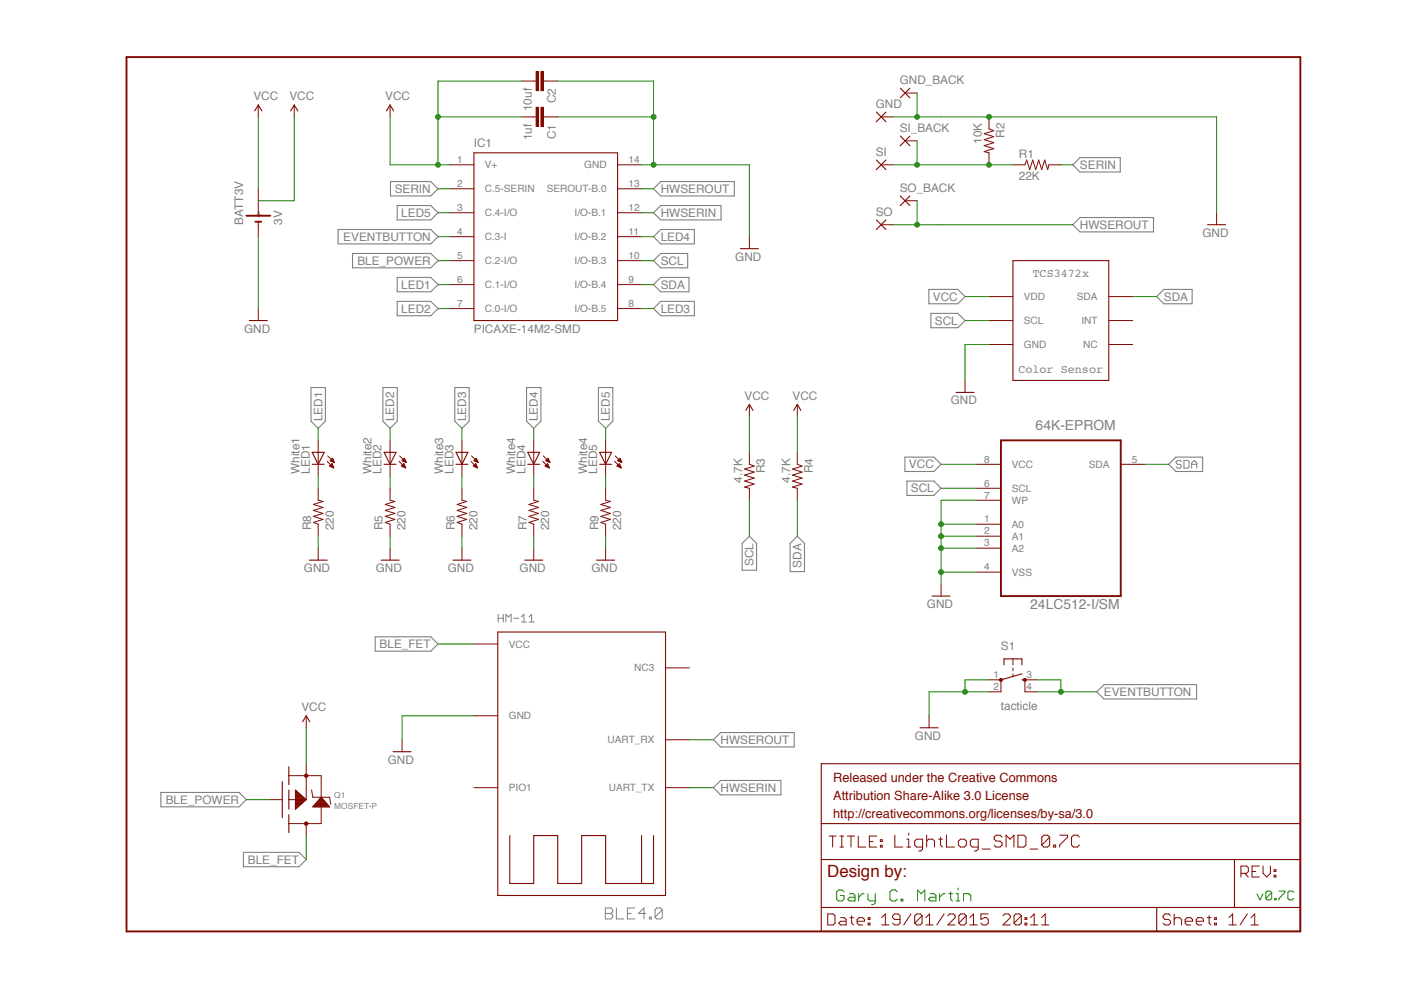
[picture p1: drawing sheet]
<svg xmlns="http://www.w3.org/2000/svg" width="297mm" height="210mm" viewBox="0 0 297 210" stroke-linecap="round" stroke-linejoin="round" font-family="sans-serif">
<g fill="none" stroke="#808080" stroke-width=".21">
<path d="M250.4 97.9l-.2-.3h-.6l-.2 .3v.3l.2 .2h.6l.2 .3v.3l-.2 .2h-.6l-.2-.2M251 97.6h.8l.3 .3v1.1l-.3 .2h-.8zM252.7 98.4h1M252.7 99.2v-1l.5-.6 .5 .6v1M105.6 130.3v1.6M105.6 131.1h1.1M106.7 130.3v1.6M107.3 131.9v-1.6l.5 .5 .6-.5v1.6M108.9 131.1h1.1M110.5 130.8l.6-.5v1.6M110.5 131.9h1.1M112.2 131.9h1.1"/>
<path d="M112.2 130.8l.5-.5v1.6M128.3 192.5h1.2l.4 .4v.4l-.4 .4 .4 .4v.4l-.4 .3h-1.2zM128.3 193.7h1.2M130.7 192.5v2.3h1.6M133 193.7h.8M134.6 192.5h-1.6v2.3h1.6M136.9 193.7h-1.5l1.1-1.2v2.3M137.7 194.5h.4v.3h-.4zM140.4 192.9l-.4-.4h-.7l-.4 .4v1.6M140.4 192.9v1.6l-.4 .3h-.7l-.4-.3M140.4 192.9l-1.5 1.6"/>
</g>
<g fill="none" stroke="#808080" stroke-width=".23">
<path d="M82.8 38.5h8.5l1.6 1.5-1.6 1.5h-8.5zM227.5 34.9l1.5-1.5h8.5v3.1h-8.5zM71.7 48.7h19.6l1.6 1.5-1.6 1.5h-19.6zM74.7 53.7h16.6l1.6 1.6-1.6 1.5h-16.6zM84.2 43.6h7.1l1.6 1.5-1.6 1.5h-7.1zM84.2 58.8h7.1l1.6 1.5-1.6 1.6h-7.1zM138.6 45.1l1.5-1.5h12.8v3h-12.8zM138.6 40l1.5-1.5h15.6v3h-15.6zM140.1 53.7h5.7v3.1h-5.7l-1.5-1.5zM140.1 48.7h7.1v3h-7.1l-1.5-1.5zM227.5 47.6l1.5-1.5h15.6v3.1h-15.6zM84.2 63.9h7.1l1.6 1.5-1.6 1.5h-7.1z"/>
<path d="M138.6 60.3l1.5-1.5h6v3.1h-6zM140.1 63.9h7.1v3h-7.1l-1.5-1.5zM196.9 61.4h6.2l1.5 1.5-1.5 1.5h-6.2zM197.4 66.4h5.7l1.5 1.6-1.5 1.5h-5.7zM245.2 62.9l1.6-1.5h6v3h-6zM65.9 82.2h3.1v7.1l-1.5 1.5-1.6-1.5zM81.2 82.2h3v7.1l-1.5 1.5-1.5-1.5zM96.4 82.2h3.1v7.1l-1.6 1.5-1.5-1.5zM111.6 82.2h3.1v7.1l-1.5 1.5-1.6-1.5zM126.9 82.2h3v7.1l-1.5 1.5-1.5-1.5zM191.9 96.9h6.1l1.5 1.5-1.5 1.6h-6.1zM247.8 98.4l1.5-1.5h5.7v3.1h-5.7z"/>
<path d="M158.9 113.7l1.5 1.5v5.7h-3v-5.7zM169 113.7l1.6 1.5v6h-3.1v-6zM192.3 102h5.7l1.5 1.5-1.5 1.5h-5.7zM79.5 135h11.8l1.6 1.5-1.6 1.6h-11.8zM151.3 156.8l1.5-1.5h15.6v3.1h-15.6zM232.5 146.7l1.6-1.5h19.6v3h-19.6zM34.1 168h16.6l1.5 1.5-1.5 1.6h-16.6zM152.8 165.5h12.8v3h-12.8l-1.5-1.5zM51.6 180.7h11.8l1.5 1.5-1.5 1.6h-11.8z"/>
</g>
<g fill="none" stroke="#800900" stroke-width=".21">
<path d="M95.4 34.9h5.1M113.2 24.8h.5M115.2 24.8h.5M130.9 34.9h5.1M95.4 55.3h5.1M95.4 50.2h5.1M95.4 45.1h5.1M95.4 40h5.1M130.9 55.3h5.1M130.9 50.2h5.1M130.9 45.1h5.1M130.9 40h5.1"/>
<path d="M158.9 50.2v2.5M95.4 65.4h5.1M95.4 60.3h5.1M130.9 65.4h5.1M130.9 60.3h5.1M207.1 98.4h5.1M237.6 98.4h5.1M207.1 103.5h5.1M207.1 106.1h5.1M207.1 111.1h5.1M207.1 113.7h5.1M207.1 116.2h5.1"/>
<path d="M199.5 123.8v2.6M207.1 121.3h5.1"/>
</g>
<path d="M212.2 93.4h25.4v33h-25.4z" fill="none" stroke="#800900" stroke-width=".4"/>
<path d="M100.5 32.4h30.4v35.6h-30.4zM157 52.7h3.8M197.6 126.4h3.8" fill="none" stroke="#800900" stroke-width=".23"/>
<path d="M113.7 22.7h.5v4.1h-.5z" fill="#800900"/>
<path d="M113.7 22.8h.5v4h-.5z" fill="none" stroke="#800900" stroke-width=".21"/>
<path d="M114.7 22.7h.5v4.1h-.5z" fill="#800900"/>
<g fill="none" stroke="#800900" stroke-width=".21">
<path d="M54.8 22.3v2.5M82.7 22.3v2.5M110.6 24.8h2.6M114.7 22.8h.5v4h-.5zM115.7 24.8h2.5M209.7 24.8v2.5l1 .4-2 .6 2 .7-2 .6 2 .6-2 .7 2 .6-2 .7 1 .2v2.5M214.8 34.9h2.5l.4-1 .6 2.1 .7-2.1 .6 2.1 .6-2.1 .7 2.1 .6-2.1 .6 2.1 .3-1.1h2.5M54.8 40v5.7M54.8 47v3.2M257.9 45.1v2.5M54.8 65.4v2.6M67.5 93.4v7.6"/>
<path d="M69.4 97.8l1.4 1.4M69.5 96.7l1.4 1.4M69.9 98.8l.9 .4M69.9 98.8h.7M70 97.7l.5-.5 .4 .9zM70 98.7h.5M70.1 97.6h.6M70.1 97.7h.6M70.1 98.9h.5M70.1 98.6h.4M70.2 97.5h.4M70.2 98.4h.2"/>
<path d="M70.3 97.4h.3M70.4 98.3h.1M70.4 97.9h.4M70.4 98.3l.4 .9M70.4 98.3l-.5 .5M70.4 99.1h.3M70.4 97.2h.1M70.7 98h.2M70.7 99.2h.1M158.9 95.9v2.5l1 .4-2 .7 2 .6-2 .6 2 .7-2 .6 2 .6-2 .7 1 .2v2.6M158.9 85.7v2.6M169 95.9v2.5l1.1 .4-2.1 .7 2.1 .6-2.1 .6 2.1 .7-2.1 .6 2.1 .6-2.1 .7 1 .2v2.6"/>
<path d="M169 85.7v2.6M67.5 103.5v2.6l1 .2-2.1 .7 2.1 .6-2.1 .6 2.1 .7-2.1 .6 2.1 .6-2.1 .7 1.1 .3v2.6M67.5 116.2v2.6M214.8 139.7v1.3M212.2 144.1v2.6M214.8 141.6v.6M214.8 142.9v.6M217.3 144.1v2.6"/>
</g>
<path d="M54 23.5l.8-1.2 .7 1.2M81.9 23.5l.8-1.2 .8 1.2M256 47.6h3.8M52.9 68h3.8M66.2 95.9h2.5l-1.2 2.5zM66.2 98.4h2.5M158.1 87l.8-1.3 .7 1.3M168.3 87l.7-1.3 .8 1.3M65.6 118.8h3.8M212.9 141v-1.3h3.8v1.3M216.7 144.1h.6M216.7 142.9l-4.5 1.2" fill="none" stroke="#800900" stroke-width=".23"/>
<path d="M52.2 45.7h5.1M54.1 47h1.3" fill="none" stroke="#800900" stroke-width=".4"/>
<circle cx="212.2" cy="144.1" r=".33" fill="#800900"/>
<circle cx="212.2" cy="144.2" r=".33" fill="none" stroke="#800900" stroke-width=".21"/>
<circle cx="217.3" cy="144.1" r=".33" fill="#800900"/>
<g fill="none" stroke="#800900" stroke-width=".21">
<path d="M191.9 19.7h2.5M62.4 22.3v2.5M186.8 24.8h2.6M186.8 34.9h2.6M191.9 29.9h2.5M186.8 47.6h2.6M191.9 42.6h2.5M209.7 62.9h5.1M209.7 68h5.1M209.7 73h5.1M235.1 62.9h5.1M235.1 68h5.1"/>
<path d="M235.1 73h5.1M82.7 93.4v7.6M84.6 97.8l1.4 1.4M84.7 96.7l1.4 1.4M85.1 98.8l.9 .4M85.1 98.8h.7M85.2 97.7l.6-.5 .3 .9zM85.2 98.7h.6M85.3 97.6h.6M85.3 97.7h.7M85.4 98.9h.5M85.4 98.6h.3"/>
<path d="M85.4 97.5h.5M85.5 98.4h.2M85.6 97.4h.2M85.6 98.3h.1M85.6 97.9h.4M85.6 98.3l.4 .9M85.6 98.3l-.5 .5M85.6 99.1h.3M85.7 97.2h.1M85.9 98h.2M85.9 99.2h.1M97.9 93.4v7.6"/>
<path d="M99.8 97.8l1.4 1.4M100 96.7l1.4 1.4M100.4 98.8h.7M100.4 98.8l.8 .4M100.5 98.7h.5M100.5 97.7l.5-.5 .4 .9zM100.5 97.6h.7M100.6 97.7h.6M100.6 98.6h.4M100.6 98.9h.5M100.7 97.5h.4M100.7 98.4h.2"/>
<path d="M100.8 97.4h.3M100.8 98.3h.1M100.9 97.9h.4M100.9 98.3l.3 .9M100.9 98.3l-.5 .5M100.9 99.1h.3M100.9 97.2h.1M101.1 98h.2M101.2 99.2h.1M113.2 93.4v7.6M115.1 97.8l1.4 1.4M115.2 96.7l1.4 1.4"/>
<path d="M115.6 98.8h.7M115.7 97.7l.5-.5 .4 .9zM115.7 98.7h.6M115.8 97.6h.6M115.8 97.7h.7M115.8 98.6h.4M115.9 98.9h.5M115.9 97.5h.5M116 98.4h.1M116 97.4h.3M116.1 98.3h.1M116.1 98.3l.4 .9"/>
<path d="M116.1 98.3l-.5 .5 .9 .4M116.1 97.9h.4M116.1 99.1h.3M116.1 97.2h.2M116.4 98h.2M116.4 99.2h.1M128.4 93.4v7.6M130.3 97.8l1.4 1.4M130.4 96.7l1.4 1.4M130.8 98.8l.9 .4M130.8 98.8h.7M130.9 97.7l.6-.5 .3 .9z"/>
<path d="M131 98.7h.5M131 97.6h.6M131.1 97.7h.6M131.1 98.6h.4M131.1 98.9h.5M131.2 97.5h.4M131.2 98.4h.2M131.3 97.4h.2M131.3 98.3h.1M131.3 98.3l.4 .9M131.3 98.3l-.5 .5M131.3 97.9h.4"/>
<path d="M131.4 99.1h.2M131.4 97.2h.1M131.6 98h.2M131.6 99.2h.1M204.6 80.7v2.5M82.7 103.5v2.6l1 .2-2 .7 2 .6-2 .6 2 .7-2 .6 2 .6-2 .7 1 .3v2.6M82.7 116.2v2.6M97.9 103.5v2.6l1.1 .2-2.1 .7 2.1 .6-2.1 .6 2.1 .7-2.1 .6 2.1 .6-2.1 .7 1 .3v2.6M97.9 116.2v2.6M113.2 103.5v2.6l1 .2-2.1 .7 2.1 .6-2.1 .6 2.1 .7-2.1 .6 2.1 .6-2.1 .7 1.1 .3v2.6M113.2 116.2v2.6M128.4 103.5v2.6l1 .2-2 .7 2 .6-2 .6 2 .7-2 .6 2 .6-2 .7 1 .3v2.6"/>
<path d="M128.4 116.2v2.6M100.5 136.5h5M85.2 156.8v2.6M100.5 151.8h5M141.1 156.8h5.1M141.1 141.6h5.1M197 151.8v2.5M209.7 144.1h2.5M209.7 146.7h2.5M217.3 144.1h2.5M217.3 146.7h2.5M61.2 164.5h6.9v10.1h-6.9"/>
<path d="M64.9 164.5v5h-3.7M66.1 167.5l.2 1.5h3.6l.2 1.6M100.5 167h5M141.1 167h5.1M175.8 177.3h1.5M176.5 177.3v2.3M178.1 177.3h.8M178.1 179.6h.8M178.5 177.3v2.3M179.6 177.3h1.6M180.4 177.3v2.3M182 177.3v2.3h1.5"/>
<path d="M184.3 178.4h.8M185.9 177.3h-1.6v2.3h1.6M186.7 179.2h.4v.4h-.4zM186.7 178.1h.4v.3h-.4zM189.7 177.1v2.5h1.7M192.3 179.6h.8M192.3 177.9h.4v1.7M192.7 176.7v.4M195.6 179.6h-1.2l-.5-.4v-.9l.5-.4h1.2v2.1l-.4 .4h-.4M196.5 178.3l.4-.4h.8l.4 .4v1.3M196.5 177.1v2.5M199 177.9h.8"/>
<path d="M199.4 177.5v1.7l.4 .4M200.7 177.1v2.5h1.7M203.2 178.3l.4-.4h.9l.4 .4v.9l-.4 .4h-.9l-.4-.4zM207.4 179.6h-1.3l-.4-.4v-.9l.4-.4h1.3v2.1l-.4 .4h-.4M212.5 177.5l-.5-.4h-.8l-.4 .4v.4l.4 .4h.8l.5 .5v.4l-.5 .4h-.8l-.4-.4M213.3 179.6v-2.5l.8 .8 .9-.8v2.5M215.8 177.1h1.3l.4 .4v1.7l-.4 .4h-1.3zM222.6 177.5v1.7l-.5 .4h-.8l-.4-.4M222.6 177.5l-.5-.4h-.8l-.4 .4v1.7M222.6 177.5l-1.7 1.7M223.4 179.2h.4v.4h-.4zM224.7 177.1h1.6v.4l-1.6 1.7v.4"/>
<path d="M228.9 177.5l-.4-.4h-.9l-.4 .4v1.7l.4 .4h.9l.4-.4M175.5 193.8h1.2l.3 .4v1.5l-.3 .4h-1.2zM178.2 194.6h.8l.4 .3v1.2h-1.2l-.4-.4 .4-.4h1.2M180.2 194.6h.8M180.6 194.2v1.5l.4 .4M181.7 195.3h1.6v-.4l-.4-.3h-.8l-.4 .3v.8l.4 .4h.8M184.1 195.7h.4v.4h-.4zM184.1 194.6h.4v.3h-.4zM186.9 196.1h1.6M186.9 194.6l.8-.8v2.3M190.8 194.9h-1.1l-.4-.3v-.4l.4-.4h.7l.4 .4v1.5l-.4 .4h-.7l-.4-.4M193.2 193.8l-1.6 2.3"/>
<path d="M195.5 194.2v1.5l-.4 .4h-.8l-.4-.4M195.5 194.2l-.4-.4h-.8l-.4 .4v1.5M195.5 194.2l-1.6 1.5M196.3 196.1h1.5M196.3 194.6l.8-.8v2.3M200.2 193.8l-1.6 2.3M201 194.2l.3-.4h.8l.4 .4v.4l-1.5 1.5h1.5M204.9 194.2v1.5l-.4 .4h-.8l-.4-.4M204.9 194.2l-.4-.4h-.8l-.4 .4v1.5M204.9 194.2l-1.6 1.5M205.6 196.1h1.6M205.6 194.6l.8-.8v2.3"/>
<path d="M208.2 180h1.7M209.5 193.8h-1.5v1.1l.8-.3h.3l.4 .3v.8l-.4 .4h-.7l-.4-.4M212.6 194.2l.4-.4h.8l.4 .4v.4l-1.6 1.5h1.6M216.5 194.2v1.5l-.3 .4h-.8l-.4-.4M216.5 194.2l-.3-.4h-.8l-.4 .4v1.5M216.5 194.2l-1.5 1.5M217.3 195.7h.4v.4h-.4zM217.3 194.6h.4v.3h-.4zM218.4 180h1.6M218.5 196.1h1.6M218.5 194.6l.8-.8v2.3M220.8 196.1h1.6"/>
<path d="M220.8 194.6l.8-.8v2.3M248.2 194.2l-.4-.4h-.8l-.4 .4v.4l.4 .3h.8l.4 .4v.4l-.4 .4h-.8l-.4-.4M248.9 194.9l.4-.3h.8l.4 .3v1.2M248.9 193.8v2.3M251.3 195.3h1.5v-.4l-.3-.3h-.8l-.4 .3v.8l.4 .4h.8M253.6 195.3h1.6v-.4l-.4-.3h-.8l-.4 .3v.8l.4 .4h.8M256 194.6h.7M256.4 194.2v1.5l.3 .4M257.5 195.7h.4v.4h-.4zM257.5 194.6h.4v.3h-.4zM260.6 196.1h1.5M260.6 194.6l.8-.8v2.3"/>
<path d="M263.1 185.2h1.2l.4-.4v-.8l-.4-.4h-1.2v2.3M263.9 185.2l.8 .7M264.5 193.8l-1.6 2.3M265.2 196.1h1.6M265.2 194.6l.8-.8v2.3M265.5 184.8h.7M267 183.6h-1.5v2.3h1.5M267.8 183.6v1.6l.8 .7 .8-.7v-1.6M270.1 185.6h.4v.3h-.4zM270.1 184.4h.4v.4h-.4z"/>
<circle cx="217.3" cy="144.2" r=".33"/>
</g>
<g fill="none" stroke="#800900" stroke-width=".23">
<path d="M190.9 18.7l2 2M192.9 18.7l-2 2M61.6 23.5l.8-1.2 .7 1.2M185.8 23.8l2 2M185.8 33.9l2 2.1M187.8 23.8l-2 2M187.8 33.9l-2 2.1M190.9 28.8l2 2.1M192.9 28.8l-2 2.1M185.8 46.6l2 2.1M187.8 46.6l-2 2.1M190.9 41.5l2 2.1"/>
<path d="M192.9 41.5l-2 2.1M214.8 55.3h20.3v25.4h-20.3zM81.4 95.9h2.6l-1.3 2.5zM81.4 98.4h2.6M96.7 98.4h2.5M96.7 95.9h2.5l-1.3 2.5zM111.9 98.4h2.5M111.9 95.9h2.5l-1.2 2.5zM127.1 98.4h2.6M127.1 95.9h2.6l-1.3 2.5zM202.7 83.2h3.8M80.8 118.8h3.8"/>
<path d="M96 118.8h3.8M111.3 118.8h3.8M126.5 118.8h3.8M105.5 134h35.6v55.9h-35.6zM83.3 159.4h3.8M195.1 154.3h3.8M59.8 165.7v7.7M61.2 162.6v3.8M61.2 167.5v4.1M61.2 172.7v3.8M108.1 177.2v10.1h5.1v-10.1h5v10.1h5.1v-10.1h5.1v10.1h10.2v-10.1M136 177.2v10.1"/>
<path d="M174.1 161.9h101.6v35.6h-101.6zM174.1 174.6h101.6M174.1 182.2h101.6M174.1 192.4h101.6M245.2 192.4v5.1M261.7 182.2v10.2"/>
</g>
<path d="M26.8 12.1h248.9v185.4h-248.9z" fill="none" stroke="#800900" stroke-width=".4"/>
<circle cx="64.9" cy="164.5" r=".36" fill="#800900"/>
<circle cx="64.9" cy="164.5" r=".36" fill="none" stroke="#800900" stroke-width=".21"/>
<circle cx="64.9" cy="174.6" r=".36" fill="#800900"/>
<g fill="none" stroke="#800900" stroke-width=".21">
<path d="M113.2 17.2h.5M115.2 17.2h.5M64.9 151.8v2.5M57.3 169.5h2.5M62.6 171.1h.6M62.6 170.9h.7M62.6 170.8h.9M62.6 170.7h1M62.6 170.6h1.2M62.6 170.5h1.3M62.6 170.3h1.4M62.6 170.2h1.6"/>
<path d="M62.6 170.1h1.7M62.6 170h1.8M62.6 169.9h2M62.6 169.7h2.1M62.6 169.6h2.2M62.6 169.5h2.3M62.6 169.4h2.1M62.6 169.2h2M62.6 169.1h1.9M62.6 167.5l2.3 2-2.3 2.1zM62.6 171.6h.1M62.6 171.4h.2"/>
<path d="M62.6 171.3h.3M62.6 171.2h.5M62.6 169h1.7M62.6 168.9h1.6M62.6 168.8h1.5M62.6 168.7h1.3M62.6 168.5h1.2M62.6 168.4h1M62.6 168.3h.9M62.6 168.2h.8M62.6 168h.6M62.6 167.9h.5"/>
<path d="M62.6 167.8h.4M62.6 167.7h.2M62.6 167.6h.1M64.9 161.9v2.6M64.9 174.6v2.6M66.4 170.9h3.4M66.5 170.8h3.2M66.6 170.7h3M66.7 170.6h2.8M66.8 170.5h2.5M67 170.3h2.2M67.1 170.2h2"/>
<path d="M67.2 170.1h1.8M67.3 170h1.6M67.4 169.9h1.4M67.5 169.7h1.2M67.6 169.6h1M67.7 169.5h.8M67.8 169.4h.6M67.9 169.2h.4M68 169.1h.2M68.1 169l1.8 2.1h-3.6z"/>
<circle cx="64.9" cy="174.6" r=".36"/>
</g>
<path d="M64.2 153l.7-1.2 .8 1.2" fill="none" stroke="#800900" stroke-width=".23"/>
<path d="M113.7 15.1h.5v4.1h-.5z" fill="#800900"/>
<path d="M113.7 15.2h.5v4h-.5z" fill="none" stroke="#800900" stroke-width=".21"/>
<path d="M114.7 15.1h.5v4.1h-.5z" fill="#800900"/>
<path d="M110.6 17.2h2.6M114.7 15.2h.5v4h-.5zM115.7 17.2h2.5" fill="none" stroke="#800900" stroke-width=".21"/>
<g fill="none" stroke="#157f00" stroke-width=".21">
<path d="M207.1 111.1h-7.6v2.6M207.1 121.3h-7.6v2.5M178.9 189.1l-.4-.4h-.7l-.4 .4v1.5l.4 .4h.7l.4-.4v-.7h-.7M180.1 189.5h.8l.4 .4v1.1h-1.2l-.4-.4 .4-.4h1.2M182.1 189.5v1.5M183.2 189.5h-.4l-.7 .7M184 189.5v1.1l.4 .4h1.2M185.6 189.5v1.9l-.4 .4h-.4M190.3 189.1l-.5-.4h-.7l-.4 .4v1.5l.4 .4h.7l.5-.4M191 190.6h.4v.4h-.4zM194.5 191v-2.3l.8 .8 .8-.8v2.3M197.3 189.5h.7l.4 .4v1.1h-1.1l-.4-.4 .4-.4h1.1"/>
<path d="M199.2 189.5v1.5M200.4 189.5h-.4l-.8 .7M201.2 189.5h.7M201.6 189.1v1.5l.3 .4M202.7 191h.8M202.7 189.5h.4v1.5M203.1 188.3v.4M204.3 191v-1.5h1.1l.4 .4v1.1M266.5 189.5l.6 1.3 .6-1.3M269.6 189.2l-.3-.3h-.6l-.3 .3v1.3M269.6 189.2v1.3l-.3 .3h-.6l-.3-.3M269.6 189.2l-1.2 1.3"/>
<path d="M270.2 190.5h.4v.3h-.4zM271.2 188.9h1.2v.3l-1.2 1.3v.3M274.3 189.2l-.3-.3h-.6l-.3 .3v1.3l.3 .3h.6l.3-.3"/>
</g>
<circle cx="199.5" cy="121.3" r=".51" fill="#157f00"/>
<g fill="none" stroke="#157f00" stroke-width=".21">
<path d="M207.1 113.7h-7.6v7.6"/>
<circle cx="199.5" cy="121.3" r=".51"/>
</g>
<circle cx="199.5" cy="113.7" r=".51" fill="#157f00"/>
<g fill="none" stroke="#157f00" stroke-width=".21">
<path d="M199.5 116.2h7.6"/>
<circle cx="199.5" cy="113.7" r=".51"/>
</g>
<circle cx="199.5" cy="116.2" r=".51" fill="#157f00"/>
<g fill="none" stroke="#157f00" stroke-width=".21">
<path d="M207.1 106.1h-7.6v5"/>
<circle cx="199.5" cy="116.2" r=".51"/>
</g>
<circle cx="199.5" cy="111.1" r=".51" fill="#157f00"/>
<g fill="none" stroke="#157f00" stroke-width=".21">
<path d="M118.2 24.8h20.4v10.1M136 34.9h22.9v15.3"/>
<circle cx="199.5" cy="111.1" r=".51"/>
</g>
<circle cx="138.6" cy="34.9" r=".51" fill="#157f00"/>
<g fill="none" stroke="#157f00" stroke-width=".21">
<path d="M118.2 17.2h20.4v7.6"/>
<circle cx="138.6" cy="34.9" r=".51"/>
</g>
<circle cx="138.6" cy="24.8" r=".51" fill="#157f00"/>
<g fill="none" stroke="#157f00" stroke-width=".21">
<path d="M199.5 24.8h58.4M54.8 50.2v15.2M67.5 113.7v2.5"/>
<circle cx="138.6" cy="24.8" r=".51"/>
</g>
<circle cx="209.7" cy="24.8" r=".51" fill="#157f00"/>
<g fill="none" stroke="#157f00" stroke-width=".21">
<path d="M194.4 19.7v5.1M189.4 24.8h10.1M257.9 24.8v20.3"/>
<circle cx="209.7" cy="24.8" r=".51"/>
</g>
<circle cx="194.4" cy="24.8" r=".51" fill="#157f00"/>
<g fill="none" stroke="#157f00" stroke-width=".21">
<path d="M197 146.7h12.7M209.7 144.1h-5.1v2.6"/>
<circle cx="194.4" cy="24.8" r=".51"/>
</g>
<circle cx="204.6" cy="146.7" r=".51" fill="#157f00"/>
<g fill="none" stroke="#157f00" stroke-width=".21">
<path d="M82.7 24.8v10.1h12.7M92.9 24.8v10.1M209.7 73h-5.1v7.7M82.7 113.7v2.5M97.9 113.7v2.5M113.2 113.7v2.5M128.4 113.7v2.5M100.5 151.8h-15.3v5M197 146.7v5.1"/>
<circle cx="204.6" cy="146.7" r=".51"/>
</g>
<circle cx="92.9" cy="34.9" r=".51" fill="#157f00"/>
<g fill="none" stroke="#157f00" stroke-width=".21">
<path d="M92.9 17.2v7.6h17.7"/>
<circle cx="92.9" cy="34.9" r=".51"/>
</g>
<circle cx="92.9" cy="24.8" r=".51" fill="#157f00"/>
<g fill="none" stroke="#157f00" stroke-width=".21">
<path d="M92.9 17.2h17.7M54.8 24.8v15.2M62.4 24.8v17.8h-7.6M224.9 34.9h2.6M92.9 40h2.5M136 40h2.6M189.4 47.6h38.1M194.4 42.6v5M204.6 62.9h5.1M158.9 88.3v7.6M169 88.3v7.6M199.5 98.4h7.6"/>
<path d="M64.9 154.3v7.6"/>
<circle cx="92.9" cy="24.8" r=".51"/>
</g>
<circle cx="194.4" cy="47.6" r=".51" fill="#157f00"/>
<g fill="none" stroke="#157f00" stroke-width=".21">
<path d="M92.9 50.2h2.5M136 55.3h2.6M136 50.2h2.6M136 60.3h2.6M136 65.4h2.6M204.6 68h5.1M240.2 62.9h5M97.9 90.8v2.6M113.2 90.8v2.6M242.7 98.4h5.1M67.5 101v2.5M158.9 106.1v7.6"/>
<path d="M169 106.1v7.6M199.5 103.5h7.6M146.2 156.8h5.1M219.8 144.1h5.1v2.6M219.8 146.7h12.7"/>
<circle cx="194.4" cy="47.6" r=".51"/>
</g>
<circle cx="224.9" cy="146.7" r=".51" fill="#157f00"/>
<g fill="none" stroke="#157f00" stroke-width=".21">
<path d="M189.4 34.9h25.4"/>
<circle cx="224.9" cy="146.7" r=".51"/>
</g>
<circle cx="209.7" cy="34.9" r=".51" fill="#157f00"/>
<g fill="none" stroke="#157f00" stroke-width=".21">
<path d="M194.4 29.9v5"/>
<circle cx="209.7" cy="34.9" r=".51"/>
</g>
<circle cx="194.4" cy="34.9" r=".51" fill="#157f00"/>
<g fill="none" stroke="#157f00" stroke-width=".21">
<path d="M92.9 55.3h2.5M92.9 45.1h2.5M136 45.1h2.6M92.9 65.4h2.5M92.9 60.3h2.5M67.5 90.8v2.6M82.7 90.8v2.6M128.4 90.8v2.6M82.7 101v2.5M97.9 101v2.5M113.2 101v2.5M128.4 101v2.5"/>
<path d="M92.9 136.5h7.6M52.2 169.5h5.1M64.9 177.2v5M146.2 167h5.1"/>
<circle cx="194.4" cy="34.9" r=".51"/>
</g>
<text font-size="3.6" fill="#800900" x="175.4" y="186.1">Design by:</text>
<g font-size="2.9" fill="#808080">
<text x="219.6" y="91.2">64K-EPROM</text>
<text x="218.4" y="129.1">24LC512-I/SM</text>
</g>
<g font-size="2.7" fill="#800900">
<text x="176.7" y="165.7">Released under the Creative Commons</text>
<text x="176.7" y="169.5">Attribution Share-Alike 3.0 License</text>
<text x="176.7" y="173.4">http://creativecommons.org/licenses/by-sa/3.0</text>
</g>
<g font-size="2.5" fill="#808080">
<text x="190.8" y="17.9">GND_BACK</text>
<text x="53.7" y="21.2">VCC</text>
<text x="61.4" y="21.2">VCC</text>
<text x="81.7" y="21.2">VCC</text>
<text x="112.8" y="23.6" transform="rotate(-90 112.8 23.6)">10uf</text>
<text x="117.9" y="21.9" transform="rotate(-90 117.9 21.9)">C2</text>
<text x="185.7" y="22.9">GND</text>
<text x="112.8" y="29.8" transform="rotate(-90 112.8 29.8)">1uf</text>
<text x="117.9" y="29.5" transform="rotate(-90 117.9 29.5)">C1</text>
<text x="190.8" y="28">SI_BACK</text>
<text x="212.9" y="29.3" transform="rotate(-90 212.9 29.3)">R2</text>
<text x="100.5" y="31.1">IC1</text>
<text x="185.7" y="33.1">SI</text>
<text x="208.1" y="30.5" transform="rotate(-90 208.1 30.5)">10K</text>
<text x="216" y="33.4">R1</text>
<text x="229" y="35.8">SERIN</text>
<text x="83.7" y="40.9">SERIN</text>
<text x="140.1" y="40.9">HWSEROUT</text>
<text x="190.8" y="40.7">SO_BACK</text>
<text x="216" y="38.2">22K</text>
<text x="51.6" y="47.6" transform="rotate(-90 51.6 47.6)">BATT3V</text>
<text x="59.8" y="47.6" transform="rotate(-90 59.8 47.6)">3V</text>
<text x="85.1" y="46">LED5</text>
<text x="140.1" y="46">HWSERIN</text>
<text x="185.7" y="45.8">SO</text>
<text x="72.8" y="51.1">EVENTBUTTON</text>
<text x="140.1" y="51.1">LED4</text>
<text x="229" y="48.5">HWSEROUT</text>
<text x="254.9" y="50.2">GND</text>
<text x="75.8" y="56.2">BLE_POWER</text>
<text x="140.1" y="56.2">SCL</text>
<text x="155.9" y="55.3">GND</text>
<text x="218.9" y="58.7">TCS3472x</text>
<text x="85.1" y="61.2">LED1</text>
<text x="140.1" y="61.2">SDA</text>
<text x="197.8" y="63.8">VCC</text>
<text x="246.8" y="63.8">SDA</text>
<text x="51.7" y="70.5">GND</text>
<text x="85.1" y="66.3">LED2</text>
<text x="100.5" y="70.5">PICAXE-14M2-SMD</text>
<text x="140.1" y="66.3">LED3</text>
<text x="198.2" y="68.9">SCL</text>
<text x="215.9" y="79">Color Sensor</text>
<text x="68.3" y="89.3" transform="rotate(-90 68.3 89.3)">LED1</text>
<text x="83.6" y="89.3" transform="rotate(-90 83.6 89.3)">LED2</text>
<text x="98.8" y="89.3" transform="rotate(-90 98.8 89.3)">LED3</text>
<text x="114.1" y="89.3" transform="rotate(-90 114.1 89.3)">LED4</text>
<text x="129.3" y="89.3" transform="rotate(-90 129.3 89.3)">LED5</text>
<text x="157.9" y="84.7">VCC</text>
<text x="168" y="84.7">VCC</text>
<text x="201.6" y="85.7">GND</text>
<text x="63.5" y="100.5" transform="rotate(-90 63.5 100.5)">White1</text>
<text x="65.7" y="100.5" transform="rotate(-90 65.7 100.5)">LED1</text>
<text x="78.8" y="100.5" transform="rotate(-90 78.8 100.5)">White2</text>
<text x="80.9" y="100.5" transform="rotate(-90 80.9 100.5)">LED2</text>
<text x="94" y="100.5" transform="rotate(-90 94 100.5)">White3</text>
<text x="96.2" y="100.5" transform="rotate(-90 96.2 100.5)">LED3</text>
<text x="109.2" y="100.5" transform="rotate(-90 109.2 100.5)">White4</text>
<text x="111.4" y="100.5" transform="rotate(-90 111.4 100.5)">LED4</text>
<text x="124.5" y="100.5" transform="rotate(-90 124.5 100.5)">White4</text>
<text x="126.6" y="100.5" transform="rotate(-90 126.6 100.5)">LED5</text>
<text x="162.2" y="100.4" transform="rotate(-90 162.2 100.4)">R3</text>
<text x="172.3" y="100.4" transform="rotate(-90 172.3 100.4)">R4</text>
<text x="192.7" y="99.3">VCC</text>
<text x="157.4" y="102.3" transform="rotate(-90 157.4 102.3)">4.7K</text>
<text x="167.5" y="102.3" transform="rotate(-90 167.5 102.3)">4.7K</text>
<text x="193.1" y="104.4">SCL</text>
<text x="66" y="112.4" transform="rotate(-90 66 112.4)">R8</text>
<text x="70.8" y="112.4" transform="rotate(-90 70.8 112.4)">220</text>
<text x="81.2" y="112.4" transform="rotate(-90 81.2 112.4)">R5</text>
<text x="86" y="112.4" transform="rotate(-90 86 112.4)">220</text>
<text x="96.4" y="112.4" transform="rotate(-90 96.4 112.4)">R6</text>
<text x="101.2" y="112.4" transform="rotate(-90 101.2 112.4)">220</text>
<text x="111.7" y="112.4" transform="rotate(-90 111.7 112.4)">R7</text>
<text x="116.5" y="112.4" transform="rotate(-90 116.5 112.4)">220</text>
<text x="126.9" y="112.4" transform="rotate(-90 126.9 112.4)">R9</text>
<text x="131.7" y="112.4" transform="rotate(-90 131.7 112.4)">220</text>
<text x="64.4" y="121.3">GND</text>
<text x="79.7" y="121.3">GND</text>
<text x="94.9" y="121.3">GND</text>
<text x="110.2" y="121.3">GND</text>
<text x="125.4" y="121.3">GND</text>
<text x="159.8" y="120.1" transform="rotate(-90 159.8 120.1)">SCL</text>
<text x="169.9" y="120.3" transform="rotate(-90 169.9 120.3)">SDA</text>
<text x="196.5" y="128.9">GND</text>
<text x="80.5" y="137.4">BLE_FET</text>
<text x="212.2" y="137.8">S1</text>
<text x="234.1" y="147.6">EVENTBUTTON</text>
<text x="63.9" y="150.8">VCC</text>
<text x="212.2" y="150.5">tacticle</text>
<text x="82.2" y="161.9">GND</text>
<text x="152.8" y="157.7">HWSEROUT</text>
<text x="194" y="156.8">GND</text>
<text x="152.8" y="167.9">HWSERIN</text>
<text x="35.2" y="170.4">BLE_POWER</text>
<text x="52.6" y="183.1">BLE_FET</text>
</g>
<g font-size="2.1" fill="#808080">
<text x="96.9" y="34.6">1</text>
<text x="102.8" y="35.7">V+</text>
<text x="123.9" y="35.7">GND</text>
<text x="133.3" y="34.6">14</text>
<text x="96.9" y="39.7">2</text>
<text x="102.8" y="40.8">C.5-SERIN</text>
<text x="115.9" y="40.8">SEROUT-B.0</text>
<text x="133.3" y="39.7">13</text>
<text x="55.5" y="46.2" transform="rotate(-90 55.5 46.2)">+-</text>
<text x="96.9" y="44.8">3</text>
<text x="102.8" y="45.9">C.4-I/O</text>
<text x="121.8" y="45.9">I/O-B.1</text>
<text x="133.3" y="44.8">12</text>
<text x="96.9" y="49.8">4</text>
<text x="102.8" y="50.9">C.3-I</text>
<text x="121.8" y="50.9">I/O-B.2</text>
<text x="133.3" y="49.8">11</text>
<text x="96.9" y="60">6</text>
<text x="96.9" y="54.9">5</text>
<text x="102.8" y="56">C.2-I/O</text>
<text x="121.8" y="56">I/O-B.3</text>
<text x="133.3" y="54.9">10</text>
<text x="133.3" y="60">9</text>
<text x="96.9" y="65.1">7</text>
<text x="102.8" y="61.1">C.1-I/O</text>
<text x="121.8" y="61.1">I/O-B.4</text>
<text x="133.3" y="65.1">8</text>
<text x="217.1" y="63.6">VDD</text>
<text x="228.3" y="63.6">SDA</text>
<text x="102.8" y="66.2">C.0-I/O</text>
<text x="121.8" y="66.2">I/O-B.5</text>
<text x="217.1" y="68.7">SCL</text>
<text x="229.3" y="68.7">INT</text>
<text x="217.1" y="73.8">GND</text>
<text x="229.6" y="73.8">NC</text>
<text x="208.7" y="98.1">8</text>
<text x="214.5" y="99.2">VCC</text>
<text x="230.9" y="99.2">SDA</text>
<text x="239.9" y="98.1">5</text>
<text x="208.7" y="103.2">6</text>
<text x="208.7" y="105.7">7</text>
<text x="214.5" y="104.3">SCL</text>
<text x="214.5" y="106.8">WP</text>
<text x="208.7" y="110.8">1</text>
<text x="208.7" y="113.3">2</text>
<text x="214.5" y="111.9">A0</text>
<text x="208.7" y="115.9">3</text>
<text x="214.5" y="114.4">A1</text>
<text x="214.5" y="117">A2</text>
<text x="208.7" y="120.9">4</text>
<text x="214.5" y="122.1">VSS</text>
<text x="107.9" y="137.3">VCC</text>
<text x="134.5" y="142.4">NC3</text>
<text x="210.7" y="143.8">1</text>
<text x="217.6" y="143.8">3</text>
<text x="210.7" y="146.3">2</text>
<text x="217.6" y="146.3">4</text>
<text x="107.9" y="152.5">GND</text>
<text x="128.8" y="157.6">UART_RX</text>
<text x="107.9" y="167.8">PIO1</text>
<text x="129.1" y="167.8">UART_TX</text>
</g>
<g font-size="1.8" fill="#808080">
<text x="70.9" y="171.4">MOSFET-P</text>
<text x="70.9" y="169.2">Q1</text>
</g>
</svg>
